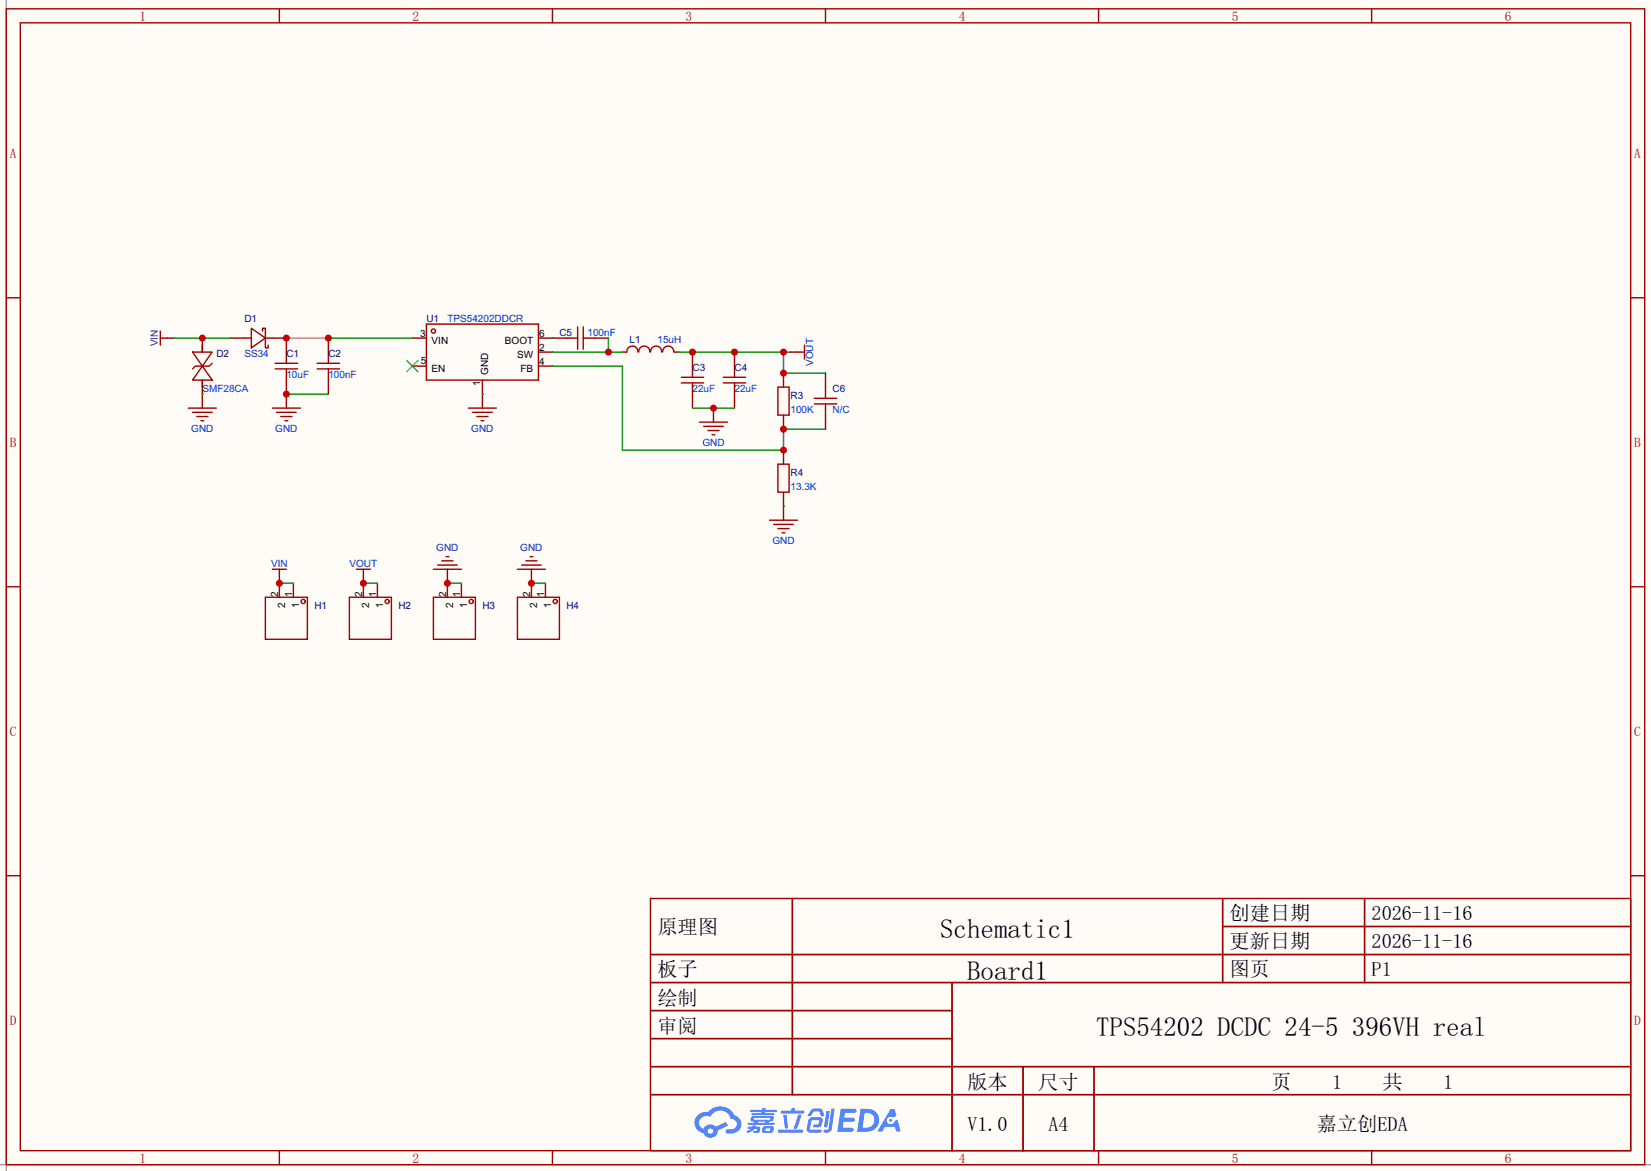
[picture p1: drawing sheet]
<svg xmlns="http://www.w3.org/2000/svg" width="299mm" height="212mm" viewBox="0 0 299 212" stroke-linecap="round" stroke-linejoin="round" font-family="sans-serif">
<path d="M0 0h299.5v212.3h-299.5z" fill="#fffcf7"/>
<path d="M1.1 0v212.3M0 211.1h299.5" fill="none" stroke="#999" stroke-width=".25"/>
<g fill="none" stroke="#a10000" stroke-width=".25">
<path d="M1.1 1.6h297.2v209.5h-297.2zM3.7 4.1h292.1v204.5h-292.1zM50.7 1.6v2.5M100.2 1.6v2.5M149.7 1.6v2.5M199.3 1.6v2.5M248.8 1.6v2.5M1.1 54h2.6M295.8 54h2.5M1.1 106.4h2.6M295.8 106.4h2.5M1.1 158.8h2.6"/>
<path d="M295.8 158.8h2.5M118 162.9h177.8v45.7h-177.8zM118 173h177.8M118 178.1h177.8M143.7 162.9v35.5M172.7 178.1v30.5M221.8 162.9v15.2M221.8 168h74M247.5 162.9v15.2M118 183.2h54.7M118 193.4h177.8M118 188.3h54.7"/>
<path d="M118 198.4h177.8M185.6 193.4v15.2M198.4 193.4v15.2M50.7 208.6v2.5M100.2 208.6v2.5M149.7 208.6v2.5M199.3 208.6v2.5M248.8 208.6v2.5"/>
</g>
<g fill="#5487ff">
<path d="M152.5 201h1.6a1.34 1.34 0 0 1 1.2 .2 .37 .37 0 0 1-.3 .6h-1.7l-.2 .8h1.6a.37 .37 0 0 1 .4 .4 .37 .37 0 0 1-.4 .4l-1.7-.1-.2 1.2h.8a1.26 1.26 0 0 1 1.2 .1 .36 .36 0 0 1-.3 .6h-2.6z"/>
<path d="M161.5 201.1h.8l.3 1.2-.6 .3a.72 .72 0 0 0-1.1 .2 .72 .72 0 0 0 .3 1 .72 .72 0 0 0 1-.4l.1-.2 .5-.2 .6 2.1h-.8l-.3-.8h-1.8l-.5 .8h-.9z"/>
<path d="M149.9 201.4h.6l-.4 2.7a.31 .31 0 0 1-.3 .3 .31 .31 0 0 1-.3-.3z"/>
<path d="M150.8 201h.6l-.5 3.7a.97 .97 0 0 1-1.5 .5l.1-.4h.6l.2-.2z"/>
<path d="M147.1 201.2l.5-.2h1.3l.3 .4 .3 .8-.1 .2h-.5l-.3-.9h-.8l-.2 .1-.6 .8-.5-.1v-.1z"/>
<path d="M146.8 202.8l.4-.2 1.5-.1a.69 .69 0 0 1 .5 .5 .69 .69 0 0 1-.1 .7 .74 .74 0 0 1-.8 .7h-.6a.27 .27 0 0 1-.2-.3 .27 .27 0 0 1 .3-.3h.6l.2-.7h-1.4l-.3 1.6 1.9 .1a.28 .28 0 0 1 .2 .3 .28 .28 0 0 1-.3 .2h-1.9l-.4-.2-.1-.5z"/>
<path d="M141.1 204.8h4.3a.28 .28 0 0 1 .3 .3 .28 .28 0 0 1-.3 .2h-4.2l-.1-.1z"/>
<path d="M144.8 202.1h.6l-.8 2.4a.3 .3 0 0 1-.4 .2 .3 .3 0 0 1-.2-.3z"/>
<path d="M142.1 202.1h.6l.2 2.2-.2 .3-.4-.2z"/>
<path d="M141.7 201.3h1.8l.2-.4h.5l-.1 .4h1.5a.27 .27 0 0 1 .3 .3 .27 .27 0 0 1-.3 .3h-3.8l-.2-.2z"/>
<path d="M135.7 204.2h.8v-.1l.6-.1-.1 .2 .8 .1a.7 .7 0 0 1-.5 1.1h-.6v-.4l.6-.1v-.2l-.4-.1a2.13 2.13 0 0 1-1.3 .8l-.2-.4 .8-.3h-.6z"/>
<path d="M136.1 201.2h2.1l.1-.3h.6l-.1 .3h1.9l.2 .2-.2 .2h-1.9l-.1 .2h1.6l.2 .2-.2 .2h-3.9l-.1-.4h1.8v-.2h-1.9l-.1-.1z"/>
<path d="M156.1 201l-.6 4.2h1.4a2.14 2.14 0 0 0 2.6-2.1 2.14 2.14 0 0 0-2.7-2.1zM156.8 201.7a1.37 1.37 0 0 1 1.8 1.2 1.37 1.37 0 0 1-1.5 1.5l-.7 .1z"/>
<path d="M136.3 202.5a.47 .47 0 0 0-.2 .6 .47 .47 0 0 0 .6 .2l.1 .3h-1.1l-.1 .3h4.7l.2-.1-.1-.2h-1l.1-.3a.6 .6 0 0 0 .7-.2 .6 .6 0 0 0 0-.7l-3.5-.1zM136.8 202.7h2.8l.1 .1-.1 .2h-2.8zM137.4 203.3h1.4l-.1 .3h-1.2z"/>
<path d="M138.4 204.3a.9 .9 0 0 0-.1 1.1 2.48 2.48 0 0 0 1.9-.2 .84 .84 0 0 0 0-1h-1.4zM138.9 204.6h.7l.1 .3-.2 .1h-.7z"/>
<path d="M126.6 202.1a1.91 1.91 0 0 0-.5 2 1.91 1.91 0 0 0 1.5 1.3 1.35 1.35 0 0 0 1.5 .9 1.35 1.35 0 0 0 1.1-1.4l1.9-.9-.4-.6-1.8 .9a1.41 1.41 0 0 0-2.3 .3 1.25 1.25 0 0 1-.6-1.7 1.25 1.25 0 0 1 1.8-.4 1.97 1.97 0 0 1 2-1.2 1.97 1.97 0 0 1 1.8 1.5 .96 .96 0 0 1 1 .9 .96 .96 0 0 1-.9 1h-.6a.39 .39 0 0 0-.5 .4 .39 .39 0 0 0 .4 .4 1.87 1.87 0 0 0 1.9-.5 1.87 1.87 0 0 0 .4-2l-.7-.7-.4-.1a2.86 2.86 0 0 0-4.8-.6h-.3a2.27 2.27 0 0 0-1.5 .5zM128.4 205.1a.5 .5 0 0 1 1 0 .5 .5 0 0 1-1 0z"/>
<circle cx="161.6" cy="203.1" r=".27"/>
</g>
<g fill="none" stroke="#a10000" stroke-width=".25">
<path d="M45.6 59.5l2.5 1.8-2.5 1.8zM77.3 58.7h20.4v10.2h-20.4zM104.8 59.3v4M105.8 59.3v4M44.3 61.3h1.3M47.6 60v-.5h.5v3.6h.5v-.5M48.1 61.3h1.3M49.9 66.9h4.1M49.9 65.9h4.1M51.9 63.8v2.1M51.9 66.9v2M57.5 66.9h4.1"/>
<path d="M57.5 65.9h4.1M59.6 63.8v2.1M59.6 66.9v2M102.7 61.3h2.1M105.8 61.3h2"/>
<circle cx="78.6" cy="60" r=".38"/>
</g>
<path d="M41.8 61.3h2.5M49.4 61.3h2.5v2.5M51.9 68.9v2.5M59.6 61.3v2.5M59.6 68.9v2.5M74.8 61.3h2.5M74.8 66.4h2.5M87.5 68.9v2.5M97.7 63.8h2.5M97.7 61.3h5M97.7 66.4h2.5M107.8 61.3h2.6" fill="none" stroke="#870000" stroke-width=".25"/>
<path d="M73.8 65.4l2 2M75.8 65.4l-2 2" fill="none" stroke="#3c3" stroke-width=".25"/>
<path d="M51.9 61.3h7.7" fill="none" stroke="#f93" stroke-width=".25"/>
<path d="M59.6 61.3h15.2" fill="none" stroke="#008700" stroke-width=".25"/>
<g fill="#c00">
<circle cx="51.9" cy="61.3" r=".63"/>
<circle cx="59.6" cy="61.3" r=".63"/>
</g>
<path d="M30.4 61.3h1.2M36.7 61.3v2.5M36.7 68.9v2.5" fill="none" stroke="#870000" stroke-width=".25"/>
<path d="M29.1 60v2.6M29.1 61.3h1.3M34.9 63.8h3.6l-1.8 2.6zM36.7 66.4l1.8 2.5h-3.6zM36.7 62.6v1.2M36.7 68.9v1.3M38.5 65.9l-.5 .5h-2.6l-.5 .5" fill="none" stroke="#a10000" stroke-width=".25"/>
<path d="M31.6 61.3h10.2" fill="none" stroke="#008700" stroke-width=".25"/>
<circle cx="36.7" cy="61.3" r=".63" fill="#c00"/>
<path d="M36.7 71.4v2.6M51.9 71.4v2.6" fill="none" stroke="#870000" stroke-width=".25"/>
<path d="M34.2 74h5M34.9 74.8h3.6M35.7 75.5h2M36.4 76.3h.6M49.4 74h5.1M50.2 74.8h3.5M50.9 75.5h2.1M51.7 76.3h.5" fill="none" stroke="#a10000" stroke-width=".25"/>
<path d="M36.7 71.4h.1M51.9 71.4h7.7" fill="none" stroke="#008700" stroke-width=".25"/>
<circle cx="51.9" cy="71.4" r=".63" fill="#c00"/>
<path d="M112.9 63.8h.8M122.3 63.8h.8" fill="none" stroke="#870000" stroke-width=".25"/>
<path d="M113.7 63.8a1.01 1.01 0 0 1 1-1.1 1.01 1.01 0 0 1 1 1.1M115.8 63.8a1.01 1.01 0 0 1 1.1-1.1 1.01 1.01 0 0 1 1 1.1M118 63.8a1.01 1.01 0 0 1 1-1.1 1.01 1.01 0 0 1 1 1.1M120.2 63.8a1.01 1.01 0 0 1 1-1.1 1.01 1.01 0 0 1 1 1.1" fill="none" stroke="#a10000" stroke-width=".25"/>
<path d="M100.2 63.8h12.7M110.4 61.3v2.5" fill="none" stroke="#008700" stroke-width=".25"/>
<circle cx="110.4" cy="63.8" r=".63" fill="#c00"/>
<path d="M125.6 63.8v2.6M125.6 71.4v2.6M133.2 63.8v2.6M133.2 71.4v2.6" fill="none" stroke="#870000" stroke-width=".25"/>
<path d="M123.6 69.4h4M123.6 68.4h4M125.6 66.4v2M125.6 69.4v2M131.2 69.4h4.1M131.2 68.4h4.1M133.2 66.4v2M133.2 69.4v2" fill="none" stroke="#a10000" stroke-width=".25"/>
<path d="M123.1 63.8h20.3M142.1 63.8v3.8h7.6" fill="none" stroke="#008700" stroke-width=".25"/>
<g fill="#c00">
<circle cx="133.2" cy="63.8" r=".63"/>
<circle cx="125.6" cy="63.8" r=".63"/>
<circle cx="142.1" cy="63.8" r=".63"/>
</g>
<path d="M125.6 74h7.6" fill="none" stroke="#008700" stroke-width=".25"/>
<path d="M129.4 74v2.5" fill="none" stroke="#870000" stroke-width=".25"/>
<circle cx="129.4" cy="74" r=".63" fill="#c00"/>
<path d="M85 74h5M85.7 74.8h3.6M86.5 75.5h2M87.2 76.3h.6M126.9 76.5h5.1M127.6 77.3h3.6M128.4 78.1h2M129.2 78.8h.5M141.1 70.2h2v5.1h-2zM144.7 63.8h1.2M145.9 62.6v2.5" fill="none" stroke="#a10000" stroke-width=".25"/>
<path d="M87.5 71.4h.1M100.2 61.3h.1" fill="none" stroke="#008700" stroke-width=".25"/>
<path d="M87.5 71.4v2.6M142.1 67.6v2.6M143.4 63.8h1.3" fill="none" stroke="#870000" stroke-width=".25"/>
<circle cx="142.1" cy="67.6" r=".63" fill="#c00"/>
<path d="M142.1 75.3v2.5M142.1 81.6v2.5M142.1 89.2v2.6" fill="none" stroke="#870000" stroke-width=".25"/>
<path d="M141.1 84.1h2v5.1h-2z" fill="none" stroke="#a10000" stroke-width=".25"/>
<path d="M100.2 66.4h12.7v15.2h29.2v-3.8h7.6" fill="none" stroke="#008700" stroke-width=".25"/>
<g fill="#c00">
<circle cx="142.1" cy="81.6" r=".63"/>
<circle cx="142.1" cy="77.8" r=".63"/>
</g>
<path d="M142.1 91.8v2.5M50.7 104.5v3.8M53.2 105.7v2.6M65.9 105.7v2.6M68.5 105.7v2.6M81.2 105.7v2.6M83.7 105.7v2.6M96.4 105.7v2.6M98.9 105.7v2.6" fill="none" stroke="#870000" stroke-width=".25"/>
<g fill="none" stroke="#a10000" stroke-width=".25">
<path d="M139.6 94.3h5.1M140.3 95.1h3.6M141.1 95.8h2M141.9 96.6h.5M48.1 108.3h7.7v7.6h-7.7zM63.4 108.3h7.6v7.6h-7.6zM78.6 108.3h7.6v7.6h-7.6zM93.9 108.3h7.6v7.6h-7.6z"/>
<circle cx="55" cy="109" r=".38"/>
<circle cx="70.2" cy="109" r=".38"/>
<circle cx="85.5" cy="109" r=".38"/>
<circle cx="100.7" cy="109" r=".38"/>
</g>
<path d="M142.1 91.8h.1M50.7 105.7h2.5M65.9 105.7h2.6M81.2 105.7h2.5M96.4 105.7h2.5" fill="none" stroke="#008700" stroke-width=".25"/>
<circle cx="50.7" cy="105.7" r=".63" fill="#c00"/>
<path d="M49.4 103.2h2.5M50.7 103.2v1.3" fill="none" stroke="#a10000" stroke-width=".25"/>
<path d="M65.9 104.5v1.2" fill="none" stroke="#870000" stroke-width=".25"/>
<circle cx="65.9" cy="105.7" r=".63" fill="#c00"/>
<path d="M64.6 103.2h2.6M65.9 103.2v1.3" fill="none" stroke="#a10000" stroke-width=".25"/>
<path d="M81.2 103.2v2.5" fill="none" stroke="#870000" stroke-width=".25"/>
<circle cx="81.2" cy="105.7" r=".63" fill="#c00"/>
<path d="M78.6 103.2h5.1M79.4 102.4h3.5M80.1 101.7h2.1M80.9 100.9h.5" fill="none" stroke="#a10000" stroke-width=".25"/>
<path d="M96.4 103.2v2.5" fill="none" stroke="#870000" stroke-width=".25"/>
<circle cx="96.4" cy="105.7" r=".63" fill="#c00"/>
<path d="M147.7 73.2h4.1M147.7 72.2h4.1M149.7 70.2v2M149.7 73.2v2.1M93.9 103.2h5M94.6 102.4h3.6M95.4 101.7h2M96.1 100.9h.5" fill="none" stroke="#a10000" stroke-width=".25"/>
<path d="M149.7 67.6v2.6M149.7 75.3v2.5" fill="none" stroke="#870000" stroke-width=".25"/>
<g font-size="4.9">
<text x="170.5" y="170">Schematic1</text>
<text x="175.4" y="177.6">Board1</text>
<text x="198.8" y="187.8">TPS54202 DCDC 24-5 396VH real</text>
</g>
<g font-size="3.7">
<text x="223" y="166.9">创建日期</text>
<text x="248.8" y="166.9">2026-11-16</text>
<text x="119.3" y="169.4">原理图</text>
<text x="223" y="171.9">更新日期</text>
<text x="248.8" y="171.9">2026-11-16</text>
<text x="119.3" y="177">板子</text>
<text x="223" y="177">图页</text>
<text x="248.8" y="177">P1</text>
<text x="119.3" y="182.1">绘制</text>
<text x="119.3" y="187.2">审阅</text>
<text x="175.5" y="197.3">版本</text>
<text x="188.3" y="197.3">尺寸</text>
<text x="230.6" y="197.3">页</text>
<text x="241.6" y="197.3">1</text>
<text x="250.8" y="197.3">共</text>
<text x="261.8" y="197.3">1</text>
<text x="175.5" y="205">V1.0</text>
<text x="190.2" y="205">A4</text>
<text x="238.9" y="205">嘉立创EDA</text>
</g>
<g font-size="2.4" fill="#a00000">
<text x="25.3" y="3.7">1</text>
<text x="74.8" y="3.7">2</text>
<text x="124.4" y="3.7">3</text>
<text x="173.9" y="3.7">4</text>
<text x="223.4" y="3.7">5</text>
<text x="272.9" y="3.7">6</text>
<text x="1.8" y="28.7">A</text>
<text x="296.4" y="28.7">A</text>
<text x="1.8" y="81.1">B</text>
<text x="296.4" y="81.1">B</text>
<text x="1.8" y="133.4">C</text>
<text x="296.4" y="133.4">C</text>
<text x="1.8" y="185.8">D</text>
<text x="296.4" y="185.8">D</text>
<text x="25.3" y="210.8">1</text>
<text x="74.8" y="210.8">2</text>
<text x="124.4" y="210.8">3</text>
<text x="173.9" y="210.8">4</text>
<text x="223.4" y="210.8">5</text>
<text x="272.9" y="210.8">6</text>
</g>
<g font-size="1.8" fill="#000080">
<text x="44.3" y="58.3">D1</text>
<text x="77.3" y="58.3">U1</text>
<text x="39.2" y="64.7">D2</text>
<text x="51.9" y="64.7">C1</text>
<text x="59.6" y="64.7">C2</text>
<text x="101.5" y="60.9">C5</text>
<text x="114.2" y="62.1">L1</text>
<text x="125.6" y="67.2">C3</text>
<text x="133.2" y="67.2">C4</text>
<text x="151" y="71">C6</text>
<text x="143.4" y="72.3">R3</text>
<text x="143.4" y="86.3">R4</text>
<text x="57" y="110.4">H1</text>
<text x="72.3" y="110.4">H2</text>
<text x="87.5" y="110.4">H3</text>
<text x="102.7" y="110.4">H4</text>
</g>
<g font-size="1.8" fill="#00f">
<text x="81.2" y="58.3">TPS54202DDCR</text>
<text x="28.6" y="62.8" transform="rotate(-90 28.6 62.8)">VIN</text>
<text x="44.3" y="64.7">SS34</text>
<text x="106.6" y="60.9">100nF</text>
<text x="119.3" y="62.1">15uH</text>
<text x="36.7" y="71">SMF28CA</text>
<text x="51.9" y="68.5">10uF</text>
<text x="59.6" y="68.5">100nF</text>
<text x="125.6" y="71">22uF</text>
<text x="133.2" y="71">22uF</text>
<text x="147.5" y="66.3" transform="rotate(-90 147.5 66.3)">VOUT</text>
<text x="143.4" y="74.8">100K</text>
<text x="151" y="74.8">N/C</text>
<text x="34.7" y="78.4">GND</text>
<text x="49.9" y="78.4">GND</text>
<text x="85.5" y="78.4">GND</text>
<text x="127.4" y="80.9">GND</text>
<text x="143.4" y="88.8">13.3K</text>
<text x="79.1" y="100">GND</text>
<text x="94.4" y="100">GND</text>
<text x="140.1" y="98.7">GND</text>
<text x="49.2" y="102.8">VIN</text>
<text x="63.4" y="102.8">VOUT</text>
</g>
<g font-size="1.8">
<text x="76.2" y="61.1">3</text>
<text x="76.3" y="65.9">5</text>
<text x="78.3" y="62.4">VIN</text>
<text x="91.6" y="62.4">BOOT</text>
<text x="93.8" y="64.9">SW</text>
<text x="97.8" y="63.6">2</text>
<text x="97.8" y="61.1">6</text>
<text x="78.3" y="67.4">EN</text>
<text x="87.1" y="69.9" transform="rotate(-90 87.1 69.9)">1</text>
<text x="88.6" y="68" transform="rotate(-90 88.6 68)">GND</text>
<text x="94.4" y="67.4">FB</text>
<text x="97.8" y="66.2">4</text>
<text x="50.5" y="108.2" transform="rotate(-90 50.5 108.2)">2</text>
<text x="51.7" y="110.2" transform="rotate(-90 51.7 110.2)">2</text>
<text x="53" y="108.2" transform="rotate(-90 53 108.2)">1</text>
<text x="54.3" y="110.2" transform="rotate(-90 54.3 110.2)">1</text>
<text x="65.7" y="108.2" transform="rotate(-90 65.7 108.2)">2</text>
<text x="67" y="110.2" transform="rotate(-90 67 110.2)">2</text>
<text x="68.2" y="108.2" transform="rotate(-90 68.2 108.2)">1</text>
<text x="69.5" y="110.2" transform="rotate(-90 69.5 110.2)">1</text>
<text x="80.9" y="108.2" transform="rotate(-90 80.9 108.2)">2</text>
<text x="82.2" y="110.2" transform="rotate(-90 82.2 110.2)">2</text>
<text x="83.5" y="108.2" transform="rotate(-90 83.5 108.2)">1</text>
<text x="84.8" y="110.2" transform="rotate(-90 84.8 110.2)">1</text>
<text x="96.2" y="108.2" transform="rotate(-90 96.2 108.2)">2</text>
<text x="97.5" y="110.2" transform="rotate(-90 97.5 110.2)">2</text>
<text x="98.7" y="108.2" transform="rotate(-90 98.7 108.2)">1</text>
<text x="100" y="110.2" transform="rotate(-90 100 110.2)">1</text>
</g>
</svg>
